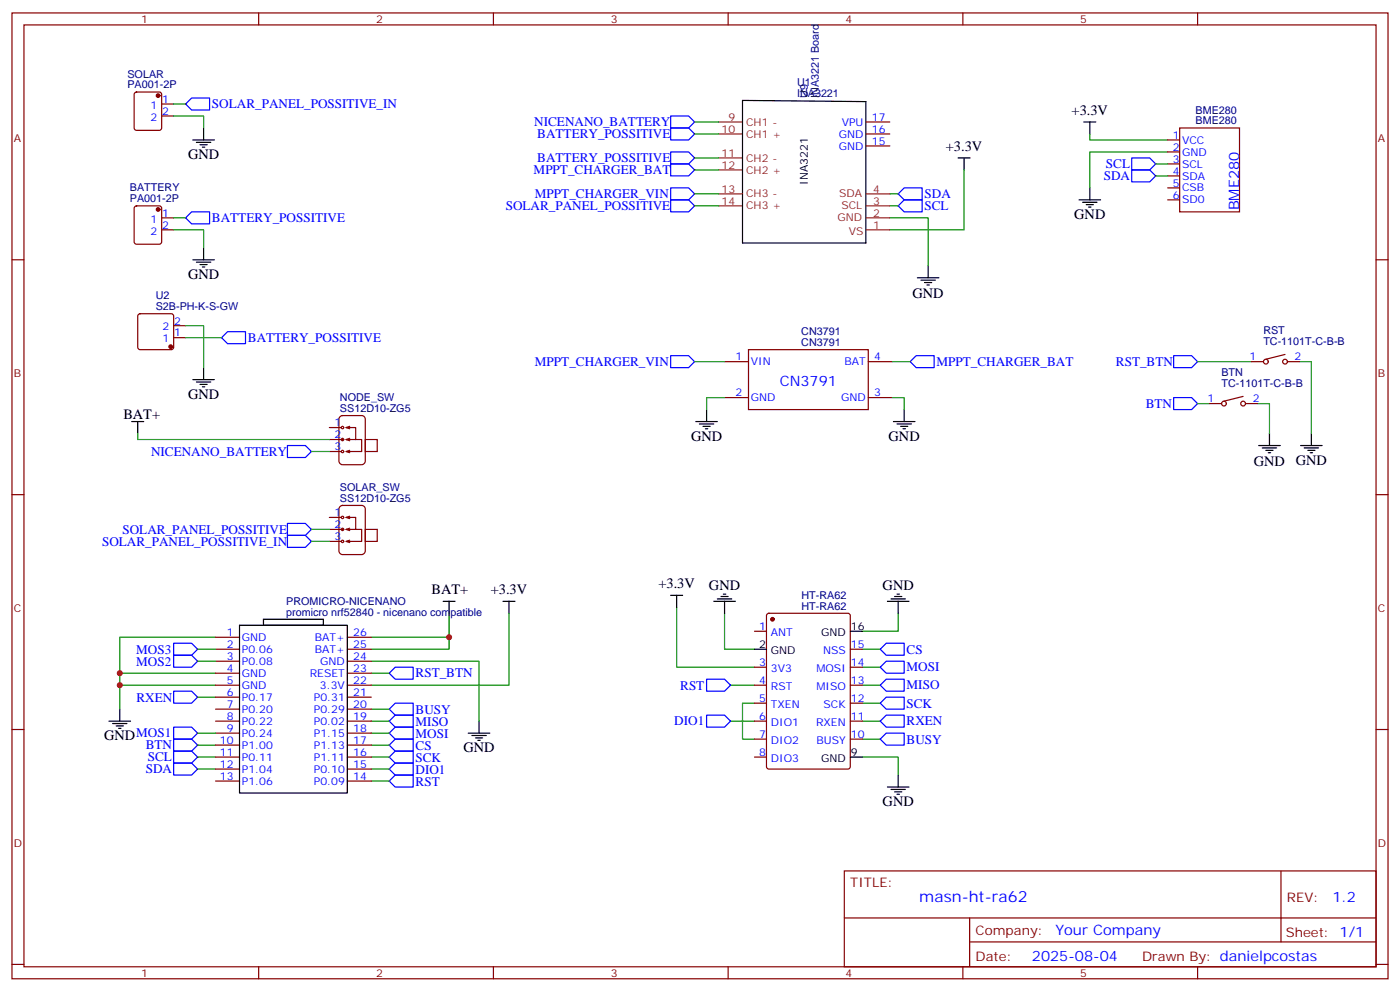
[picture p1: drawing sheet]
<svg xmlns="http://www.w3.org/2000/svg" width="412mm" height="292mm" viewBox="0 0 412 292" stroke-linecap="round" stroke-linejoin="round" font-family="sans-serif">
<g fill="none" stroke="#870000" stroke-width=".35">
<path d="M3.5 3.8h405.4v284.3h-405.4zM7.1 7.3h398.2v277.3h-398.2zM76.2 3.8v3.5M145.3 3.8v3.5M214.5 3.8v3.5M283.6 3.8v3.5M352.8 3.8v3.5M39.7 27.3l.5-.2h6.7l.5 .2 .2 .5v9.9l-.2 .5-.5 .2h-6.7l-.5-.3-.2-.4v-9.9zM47.6 30.6h3.6M47.6 34.1h3.6M255.1 39.4h7M255.1 35.9h7"/>
<path d="M347.5 37.7h17.6v24.7h-17.6zM255.1 43h7M344 51.8h3.5M344 55.3h3.5M344 58.8h3.5M344 41.2h3.5M344 44.7h3.5M344 48.3h3.5M3.5 76.5h3.6M39.7 60.8l.5-.2h6.7l.5 .2 .2 .5v9.9l-.2 .5-.5 .2h-6.7l-.5-.2-.2-.5v-9.9zM47.6 64.1h3.6M47.6 67.7h3.6"/>
<path d="M405.3 76.5h3.6M40.8 92.6l.5-.2h9.1l.5 .2 .3 .5v9.1l-.3 .5-.5 .2h-9.1l-.5-.2-.2-.5v-9.1zM51.2 99.4h3.5M51.2 95.9h3.5M213.4 106.5h7.1M213.4 117.1h7.1M220.5 102.9h35.3v17.7h-35.3zM255.8 106.5h7M255.8 117.1h7M356.3 118.8h3.5M366.2 116.7l-5.7 1.4M366.9 118.8h3.5"/>
<path d="M368.7 106.5h3.5M378.5 104.4l-5.6 1.4M379.2 106.5h3.6M97 132.9h3.5M97 129.4h4.2M97 125.9h3.5M100.1 122.8l.8-.5h5.6l.7 .2 .3 .6 .1 12.6-.2 .7-.6 .4h-5.9l-.6-.2-.4-.6-.1-12.6zM102 125.9h2.8v3.5h-2.8M102 125.9l1 .3M102 129.4l1 .4M103 125.5l-1 .4M103 129l-1 .4"/>
<path d="M103 132.6l-1 .3 1 .4M104.8 129.4h1.7v3.5h-4.2M107.6 129.4h3.5v3.5h-3.5zM3.5 145.6h3.6M97 159.4h3.5M97 155.9h4.2M97 152.3h3.5M100.1 149.2l.8-.4h5.6l.7 .2 .3 .5 .1 12.7-.2 .6-.6 .4-5.9 .1-.6-.3-.4-.5-.1-12.6zM102 152.3h2.8v3.6h-2.8M102 152.3l1 .4M102 155.9l1 .3M103 152l-1 .3"/>
<path d="M103 155.5l-1 .4M103 159l-1 .4 1 .3M104.8 155.9h1.7v3.5h-4.2M107.6 155.9h3.5v3.5h-3.5zM405.3 145.6h3.6M63.5 191.1h7.1M63.5 187.6h7.1M63.5 194.7h7.1M63.5 198.2h7.1M102.3 191.1h7.1M102.3 187.6h7.1M102.3 194.7h7.1"/>
<path d="M102.3 198.2h7.1M222.2 196.4h3.6M222.2 185.8h3.6M226 180.8l.5-.2h23.3l.6 .4 .1 44.7-.5 .7h-23.5l-.7-.4v-44.7zM250.5 196.4h3.5M250.5 191.1h3.5M3.5 214.8h3.6M63.5 201.7h7.1M63.5 212.3h7.1M63.5 205.2h7.1M63.5 208.8h7.1M63.5 215.8h7.1"/>
<path d="M63.5 219.4h7.1M102.3 201.7h7.1M102.3 212.3h7.1M102.3 205.2h7.1M102.3 208.8h7.1M102.3 215.8h7.1M102.3 219.4h7.1M222.2 201.7h3.6M222.2 212.3h3.6M222.2 217.6h3.6M222.2 207h3.6M250.5 201.7h3.5"/>
<path d="M250.5 212.3h3.5M250.5 217.6h3.5M250.5 207h3.5M405.3 214.8h3.6M63.5 222.9h7.1M63.5 226.4h7.1M63.5 229.9h7.1M102.3 222.9h7.1M102.3 226.4h7.1M102.3 229.9h7.1M222.2 222.9h3.6M248.7 256.4h156.6v28.2h-156.6z"/>
<path d="M377.3 256.4v20.9M248.7 270.2h156.5M285.6 277.3h119.6M285.6 270.2v14.2M3.5 283.9h3.6M76.2 284.6v3.5M145.3 284.6v3.5M214.5 284.6v3.5M283.6 284.6v3.5M352.8 284.6v3.5M405.3 283.9h3.6"/>
<circle cx="360.5" cy="118.8" r=".71"/>
<circle cx="366.2" cy="118.8" r=".71"/>
<circle cx="372.9" cy="106.5" r=".71"/>
<circle cx="378.5" cy="106.5" r=".71"/>
<circle cx="100.9" cy="125.9" r=".35"/>
<circle cx="100.9" cy="129.4" r=".35"/>
<circle cx="100.9" cy="132.9" r=".35"/>
<circle cx="100.9" cy="152.3" r=".35"/>
<circle cx="100.9" cy="159.4" r=".35"/>
<circle cx="100.9" cy="155.9" r=".35"/>
</g>
<g fill="none" stroke="#000" stroke-width=".35">
<path d="M60 37.7v3.5M218.7 29.6l36.4 .3v41.6h-36.4zM319.3 35.9h3.5M321 35.9v3.5M56.8 41.2h6.3M57.9 41.9h4.2M58.9 42.6h2.1M59.6 43.3h.7M282.2 46.5h3.6M284 46.5v3.5M317.9 58.8h6.3M318.9 59.5h4.2"/>
<path d="M321 55.3v3.5M56.8 76.5h6.3M57.9 77.2h4.2M58.9 77.9h2.1M59.6 78.6h.7M60 73v3.5M273.4 78.2v3.6M320 60.3h2.1M320.7 61h.7M270.2 81.8h6.4M271.3 82.5h4.2M272.3 83.2h2.2"/>
<path d="M273 83.9h.8M56.8 111.8h6.3M57.9 112.5h4.2M58.9 113.2h2.1M59.6 113.9h.7M60 108.2v3.6M38.8 124.1h3.5M40.6 124.1v3.5M205 124.1h6.3M206 124.8h4.3M207.1 125.5h2.1M207.8 126.2h.7"/>
<path d="M208.1 120.6v3.5M263.2 124.1h6.3M264.2 124.8h4.3M265.3 125.5h2.1M266 126.2h.7M266.3 120.6v3.5M370.8 131.2h6.3M371.8 131.9h4.3M372.9 132.6h2.1M373.6 133.3h.7M373.9 127.6v3.6M383.1 131.2h6.4"/>
<path d="M384.2 131.9h4.2M385.2 132.6h2.1M385.9 133.3h.7M386.3 127.6v3.6M130.5 177h3.6M132.3 177v3.6M148.2 177h3.5M149.9 177v3.6M197.6 175.3h3.5M199.3 175.3v3.5M210.3 177h6.3M211.3 176.3h4.2"/>
<path d="M212.4 175.6h2.1M213.1 174.9h.7M213.4 177v3.6M261.4 177h6.4M262.5 176.3h4.2M263.5 175.6h2.1M264.2 174.9h.7M264.6 177v3.6M70.6 184.1h31.7v49.4h-31.7zM77.6 182.3h17.6v1.8h-17.6zM222.2 191.1h3.6M250.5 185.8h3.5"/>
<path d="M32.1 212.3h6.4M33.2 213h4.2M34.2 213.7h2.1M34.9 214.4h.7M35.3 208.8v3.5M137.9 215.8h6.4M139 216.5h4.2M140.1 217.2h2.1M140.8 217.9h.7M141.1 212.3v3.5M250.5 222.9h3.5M261.4 231.7h6.4"/>
<path d="M262.5 232.4h4.2M263.5 233.1h2.1M264.2 233.8h.7M264.6 228.2v3.5"/>
</g>
<g fill="none" stroke="#008700" stroke-width=".35">
<path d="M51.2 34.1h8.8v3.6M51.2 30.6h3.5M204.6 35.9h7.1M204.6 39.4h7.1M321 39.4v1.8h23M204.6 57.1h7.1M204.6 46.5h7.1M204.6 50h7.1M262.1 57.1h2.5M284 50v17.7h-21.9M340.4 51.8h3.6M340.4 48.3h3.6"/>
<path d="M344 44.7h-23v10.6M51.2 67.7h8.8v5.3M51.2 64.1h3.5M204.6 60.6h7.1M262.1 64.1h11.3v14.1M262.1 60.6h2.5M54.7 95.9h5.3v12.3M54.7 99.4h10.6M204.6 106.5h8.8M213.4 117.1h-5.3v3.5M262.8 117.1h3.5v3.5M262.8 106.5h5.3"/>
<path d="M352.8 118.8h3.5M352.8 106.5h15.9M370.4 118.8h3.5v8.8M382.8 106.5h3.5v21.1M40.6 127.6v1.8h56.4M91.7 132.9h5.3M91.7 155.9h5.3M91.7 159.4h5.3M199.3 178.8v17.6h22.9M35.3 198.2h28.2M58.2 191.1h5.3M58.2 194.7h5.3"/>
<path d="M63.5 187.6h-28.2v21.2M109.4 194.7h31.7v17.6M109.4 198.2h5.3M132.3 180.6v7h-22.9M132.3 187.6v3.5h-22.9M149.9 180.6v21.1h-40.5M213.4 180.6v10.5h8.8M254 196.4h5.3M254 191.1h5.3M264.6 180.6v5.2h-10.6M35.3 201.7h28.2M58.2 219.4h5.3"/>
<path d="M58.2 215.8h5.3M58.2 205.2h5.3M109.4 219.4h5.3M109.4 208.8h5.3M109.4 215.8h5.3M109.4 212.3h5.3M215.2 201.7h7M215.2 212.3h7M222.2 207h-3.5v10.6h3.5M254 201.7h5.3M254 212.3h5.3M254 207h5.3"/>
<path d="M254 217.6h5.3M58.2 226.4h5.3M58.2 222.9h5.3M109.4 226.4h5.3M109.4 222.9h5.3M109.4 229.9h5.3M254 222.9h10.6v5.3"/>
</g>
<g fill="#870000" stroke="#870000" stroke-width=".35">
<circle cx="46.6" cy="28.2" r=".53"/>
<circle cx="46.6" cy="61.7" r=".53"/>
<circle cx="50.3" cy="102.1" r=".53"/>
<circle cx="227.5" cy="182.3" r=".53"/>
</g>
<g fill="none" stroke="#00f" stroke-width=".35">
<path d="M56.4 28.9h5.3v3.5h-5.3l-1.7-1.8zM197.6 34.1h5.2l1.8 1.8-1.8 1.8h-5.2zM197.6 37.7h5.2l1.8 1.7-1.8 1.8h-5.2zM197.6 44.7h5.2l1.8 1.8-1.8 1.8h-5.2zM197.6 48.3h5.2l1.8 1.7-1.8 1.8h-5.2zM197.6 55.3h5.2l1.8 1.8-1.8 1.7h-5.2zM197.6 58.8h5.2l1.8 1.8-1.8 1.8h-5.2zM264.6 57.1l1.7-1.8h5.3v3.5h-5.3zM266.3 58.8h5.3v3.6h-5.3l-1.7-1.8zM333.4 50h5.3l1.7 1.8-1.7 1.8h-5.3zM333.4 46.5h5.3l1.7 1.8-1.7 1.7h-5.3zM54.7 64.1l1.7-1.7h5.3v3.5h-5.3z"/>
<path d="M65.3 99.4l1.7-1.8h5.3v3.6h-5.3zM197.6 104.7h5.2l1.8 1.8-1.8 1.7h-5.2zM268.1 106.5l1.8-1.8h5.3v3.5h-5.3zM345.7 104.7h5.3l1.8 1.8-1.8 1.7h-5.3zM345.7 117.1h5.3l1.8 1.7-1.8 1.8h-5.3zM84.7 131.2h5.3l1.7 1.7-1.7 1.8h-5.3zM84.7 157.6h5.3l1.7 1.8-1.7 1.7h-5.3zM84.7 154.1h5.3l1.7 1.8-1.7 1.7h-5.3zM51.2 189.4h5.2l1.8 1.7-1.8 1.8h-5.2zM51.2 192.9h5.2l1.8 1.8-1.8 1.7h-5.2zM114.7 198.2l1.7-1.8h5.3v3.6h-5.3zM208.1 200h5.3l1.8 1.7-1.8 1.8h-5.3z"/>
<path d="M259.3 196.4l1.8-1.7h5.2v3.5h-5.2zM259.3 191.1l1.8-1.7h5.2v3.5h-5.2zM261.1 200h5.2v3.5h-5.2l-1.8-1.8zM51.2 217.6h5.2l1.8 1.8-1.8 1.7h-5.2zM51.2 203.5h5.2l1.8 1.7-1.8 1.8h-5.2zM51.2 214.1h5.2l1.8 1.7-1.8 1.8h-5.2zM114.7 208.8l1.7-1.8h5.3v3.5h-5.3zM114.7 212.3l1.7-1.8h5.3v3.6h-5.3zM114.7 215.8l1.7-1.7h5.3v3.5h-5.3zM114.7 219.4l1.7-1.8h5.3v3.5h-5.3zM208.1 210.5h5.3l1.8 1.8-1.8 1.8h-5.3zM259.3 212.3l1.8-1.8h5.2v3.6h-5.2z"/>
<path d="M259.3 207l1.8-1.8h5.2v3.6h-5.2zM259.3 217.6l1.8-1.8h5.2v3.6h-5.2zM51.2 224.6h5.2l1.8 1.8-1.8 1.8h-5.2zM51.2 221.1h5.2l1.8 1.8-1.8 1.7h-5.2zM114.7 222.9l1.7-1.8h5.3v3.5h-5.3zM114.7 229.9l1.7-1.7h5.3v3.5h-5.3zM116.4 224.6h5.3v3.6h-5.3l-1.7-1.8z"/>
</g>
<path d="M211.7 35.9h7M211.7 39.4h7M211.7 50h7M211.7 46.5h7M211.7 57.1h7M255.1 57.1h7M211.7 60.6h7M255.1 60.6h7M255.1 67.7h7M255.1 64.1h7" fill="none" stroke="#8c2424" stroke-width=".35"/>
<g fill="#c00">
<circle cx="35.3" cy="198.2" r=".88"/>
<circle cx="35.3" cy="201.7" r=".88"/>
<circle cx="132.3" cy="187.6" r=".88"/>
</g>
<text font-size="4.6" fill="#00f" x="270.8" y="265.4">masn-ht-ra62</text>
<g font-size="4.2">
<text x="315.7" y="33.8">+3.3V</text>
<text x="55.4" y="46.8">GND</text>
<text x="278.6" y="44.4">+3.3V</text>
<text x="316.4" y="64.5">GND</text>
<text x="55.4" y="82.1">GND</text>
<text x="268.8" y="87.8">GND</text>
<text x="55.4" y="117.4">GND</text>
<text x="36.3" y="123.4">BAT+</text>
<text x="203.6" y="129.8">GND</text>
<text x="261.8" y="129.8">GND</text>
<text x="369.4" y="137.3">GND</text>
<text x="381.7" y="136.8">GND</text>
<text x="194" y="173.1">+3.3V</text>
<text x="208.8" y="173.8">GND</text>
<text x="260" y="173.8">GND</text>
<text x="127.1" y="174.9">BAT+</text>
<text x="144.6" y="174.9">+3.3V</text>
<text x="30.7" y="217.9">GNDMOS1</text>
<text x="136.5" y="221.5">GND</text>
<text x="260" y="237.3">GND</text>
</g>
<g font-size="4.2" fill="#00f">
<text x="365" y="62" transform="rotate(-90 365 62)">BME280</text>
<text x="229.7" y="113.5">CN3791</text>
<text x="392.5" y="265.7">1.2</text>
<text x="310.9" y="275.2">Your Company</text>
<text x="304" y="283">2025-08-04</text>
</g>
<g font-size="3.9" fill="#00f">
<text x="62.4" y="31.9">SOLAR_PANEL_POSSITIVE_IN</text>
<text x="157.4" y="37.2">NICENANO_BATTERY</text>
<text x="158.3" y="40.7">BATTERY_POSSITIVE</text>
<text x="158.3" y="47.7">BATTERY_POSSITIVE</text>
<text x="157.2" y="51.3">MPPT_CHARGER_BAT</text>
<text x="325.1" y="53">SDA</text>
<text x="325.8" y="49.4">SCL</text>
<text x="157.6" y="58.3">MPPT_CHARGER_VIN</text>
<text x="272.3" y="58.4">SDA</text>
<text x="62.4" y="65.4">BATTERY_POSSITIVE</text>
<text x="149" y="61.9">SOLAR_PANEL_POSSITIVE</text>
<text x="272.3" y="62">SCL</text>
<text x="73" y="100.7">BATTERY_POSSITIVE</text>
<text x="157.6" y="107.7">MPPT_CHARGER_VIN</text>
<text x="275.9" y="107.8">MPPT_CHARGER_BAT</text>
<text x="328.7" y="107.7">RST_BTN</text>
<text x="337.5" y="120.1">BTN</text>
<text x="44.5" y="134.2">NICENANO_BATTERY</text>
<text x="30.1" y="160.6">SOLAR_PANEL_POSSITIVE_IN</text>
<text x="36.1" y="157.1">SOLAR_PANEL_POSSITIVE</text>
<text x="40.1" y="192.4">MOS3</text>
<text x="40.1" y="195.9">MOS2</text>
<text x="267.1" y="197.6">MOSI</text>
<text x="267.1" y="192.5">CS</text>
<text x="122.4" y="199.4">RST_BTN</text>
<text x="200.4" y="203">RST</text>
<text x="267.1" y="202.9">MISO</text>
<text x="40.2" y="206.6">RXEN</text>
<text x="267" y="208.3">SCK</text>
<text x="122.4" y="210.1">BUSY</text>
<text x="122.4" y="213.6">MISO</text>
<text x="198.6" y="213.6">DIO1</text>
<text x="267.1" y="213.5">RXEN</text>
<text x="42.9" y="220.6">BTN</text>
<text x="122.4" y="217.1">MOSI</text>
<text x="122.4" y="220.7">CS</text>
<text x="267.1" y="218.9">BUSY</text>
<text x="42.9" y="227.6">SDA</text>
<text x="43.5" y="224.1">SCL</text>
<text x="122.4" y="224.2">SCK</text>
<text x="122.4" y="227.7">DIO1</text>
<text x="122.4" y="231.3">RST</text>
</g>
<g font-size="3.9" fill="#800">
<text x="250.5" y="261">TITLE:</text>
<text x="379.1" y="265.7">REV:</text>
<text x="287.4" y="275.2">Company:</text>
<text x="378.7" y="275.8">Sheet: 1/1</text>
<text x="287.4" y="282.9">Date:</text>
<text x="336.4" y="282.9">Drawn By: danielpcostas</text>
</g>
<g font-size="3.2" fill="#800">
<text x="41.6" y="6.8">1</text>
<text x="110.8" y="6.8">2</text>
<text x="179.9" y="6.8">3</text>
<text x="249.1" y="6.8">4</text>
<text x="318.2" y="6.8">5</text>
<text x="4.1" y="41.9">A</text>
<text x="405.9" y="41.9">A</text>
<text x="4.1" y="111.1">B</text>
<text x="405.9" y="111.1">B</text>
<text x="4.1" y="180.2">C</text>
<text x="405.9" y="180.2">C</text>
<text x="4.1" y="249.3">D</text>
<text x="405.9" y="249.3">D</text>
<text x="41.6" y="287.6">1</text>
<text x="110.8" y="287.6">2</text>
<text x="179.9" y="287.6">3</text>
<text x="249.1" y="287.6">4</text>
<text x="318.2" y="287.6">5</text>
</g>
<g font-size="3.2" fill="#000080">
<text x="37.5" y="22.8">SOLAR</text>
<text x="37.5" y="26">PA001-2P</text>
<text x="234.8" y="28.5">INA3221</text>
<text x="234.8" y="25.3">U1</text>
<text x="238" y="28.9" transform="rotate(-90 238 28.9)">U9</text>
<text x="241.2" y="28.9" transform="rotate(-90 241.2 28.9)">INA3221 Board</text>
<text x="352.2" y="33.4">BME280</text>
<text x="352.2" y="36.6">BME280</text>
<text x="38.2" y="59.5">PA001-2P</text>
<text x="38.2" y="56.3">BATTERY</text>
<text x="45.9" y="88.1">U2</text>
<text x="45.9" y="91.3">S2B-PH-K-S-GW</text>
<text x="236" y="101.9">CN3791</text>
<text x="236" y="98.7">CN3791</text>
<text x="372.1" y="101.7">TC-1101T-C-B-B</text>
<text x="372.1" y="98.5">RST</text>
<text x="359.8" y="110.8">BTN</text>
<text x="100.2" y="118.1">NODE_SW</text>
<text x="359.8" y="114">TC-1101T-C-B-B</text>
<text x="100.2" y="121.3">SS12D10-ZG5</text>
<text x="100.2" y="147.7">SS12D10-ZG5</text>
<text x="100.2" y="144.5">SOLAR_SW</text>
<text x="84.3" y="178.1">PROMICRO-NICENANO</text>
<text x="236.1" y="179.5">HT-RA62</text>
<text x="236.1" y="176.3">HT-RA62</text>
<text x="84.3" y="181.3">promicro nrf52840 - nicenano compatible</text>
</g>
<g font-size="3.2" fill="#00f">
<text x="44.3" y="32">1</text>
<text x="44.3" y="35.6">2</text>
<text x="47.8" y="30.3">1</text>
<text x="47.8" y="33.8">2</text>
<text x="256.8" y="35.6">17</text>
<text x="247.1" y="40.5">GND</text>
<text x="247.9" y="37">VPU</text>
<text x="256.8" y="39.1">16</text>
<text x="345.5" y="40.9">1</text>
<text x="247.1" y="44">GND</text>
<text x="256.8" y="42.6">15</text>
<text x="345.5" y="44.4">2</text>
<text x="345.5" y="47.9">3</text>
<text x="348.2" y="42.3">VCC</text>
<text x="348.2" y="45.8">GND</text>
<text x="345.5" y="51.4">4</text>
<text x="348.2" y="52.8">SDA</text>
<text x="348.2" y="49.3">SCL</text>
<text x="345.5" y="55">5</text>
<text x="345.5" y="58.5">6</text>
<text x="348.2" y="56.4">CSB</text>
<text x="348.2" y="59.9">SD0</text>
<text x="44.3" y="65.5">1</text>
<text x="47.8" y="63.8">1</text>
<text x="44.3" y="69.1">2</text>
<text x="47.8" y="67.3">2</text>
<text x="51.3" y="95.5">2</text>
<text x="47.8" y="100.8">1</text>
<text x="47.8" y="97.3">2</text>
<text x="51.3" y="99.1">1</text>
<text x="216.7" y="106.1">1</text>
<text x="221.2" y="107.5">VIN</text>
<text x="248.8" y="107.5">BAT</text>
<text x="257.5" y="106.1">4</text>
<text x="368" y="106.1">1</text>
<text x="381.4" y="106.1">2</text>
<text x="216.7" y="116.7">2</text>
<text x="221.2" y="118.1">GND</text>
<text x="247.8" y="118.1">GND</text>
<text x="257.5" y="116.7">3</text>
<text x="355.7" y="118.5">1</text>
<text x="369" y="118.5">2</text>
<text x="98.5" y="125.5">1</text>
<text x="98.5" y="129">2</text>
<text x="98.5" y="132.6">3</text>
<text x="98.5" y="155.5">2</text>
<text x="98.5" y="152">1</text>
<text x="98.5" y="159">3</text>
<text x="223.6" y="185.5">1</text>
<text x="66.8" y="187.3">1</text>
<text x="66.8" y="190.8">2</text>
<text x="71.3" y="188.7">GND</text>
<text x="92.7" y="188.7">BAT+</text>
<text x="104.1" y="190.8">25</text>
<text x="104.1" y="187.3">26</text>
<text x="227.1" y="187.3">ANT</text>
<text x="250.6" y="190.8">15</text>
<text x="66.8" y="194.3">3</text>
<text x="66.8" y="197.8">4</text>
<text x="71.3" y="192.2">P0.06</text>
<text x="71.3" y="195.7">P0.08</text>
<text x="92.7" y="192.2">BAT+</text>
<text x="94.3" y="195.7">GND</text>
<text x="104.1" y="197.8">23</text>
<text x="104.1" y="194.3">24</text>
<text x="223.6" y="196.1">3</text>
<text x="227.1" y="197.8">3V3</text>
<text x="240.5" y="197.8">MOSI</text>
<text x="242.5" y="192.5">NSS</text>
<text x="250.6" y="196.1">14</text>
<text x="66.8" y="201.4">5</text>
<text x="71.3" y="199.2">GND</text>
<text x="71.3" y="202.8">GND</text>
<text x="91.3" y="199.2">RESET</text>
<text x="94.2" y="202.8">3.3V</text>
<text x="104.1" y="201.4">22</text>
<text x="223.6" y="201.4">4</text>
<text x="227.1" y="203.1">RST</text>
<text x="240.5" y="203.1">MISO</text>
<text x="250.6" y="201.4">13</text>
<text x="66.8" y="204.9">6</text>
<text x="66.8" y="208.4">7</text>
<text x="71.3" y="206.3">P0.17</text>
<text x="71.3" y="209.8">P0.20</text>
<text x="92.5" y="209.8">P0.29</text>
<text x="92.5" y="206.3">P0.31</text>
<text x="104.1" y="208.4">20</text>
<text x="104.1" y="204.9">21</text>
<text x="223.6" y="206.7">5</text>
<text x="227.1" y="208.4">TXEN</text>
<text x="242.6" y="208.4">SCK</text>
<text x="250.6" y="206.7">12</text>
<text x="66.8" y="211.9">8</text>
<text x="66.8" y="215.5">9</text>
<text x="71.3" y="213.4">P0.22</text>
<text x="92.5" y="213.4">P0.02</text>
<text x="104.1" y="215.5">18</text>
<text x="104.1" y="211.9">19</text>
<text x="223.6" y="211.9">6</text>
<text x="227.1" y="213.7">DIO1</text>
<text x="240.4" y="213.7">RXEN</text>
<text x="250.6" y="211.9">11</text>
<text x="64.8" y="219">10</text>
<text x="71.3" y="216.9">P0.24</text>
<text x="71.3" y="220.4">P1.00</text>
<text x="92.5" y="220.4">P1.13</text>
<text x="92.5" y="216.9">P1.15</text>
<text x="104.1" y="219">17</text>
<text x="223.6" y="217.2">7</text>
<text x="227.1" y="219">DIO2</text>
<text x="240.5" y="219">BUSY</text>
<text x="250.6" y="217.2">10</text>
<text x="64.8" y="222.5">11</text>
<text x="64.8" y="226.1">12</text>
<text x="71.3" y="223.9">P0.11</text>
<text x="71.3" y="227.5">P1.04</text>
<text x="92.5" y="227.5">P0.10</text>
<text x="92.5" y="223.9">P1.11</text>
<text x="104.1" y="226.1">15</text>
<text x="104.1" y="222.5">16</text>
<text x="223.6" y="222.5">8</text>
<text x="227.1" y="224.3">DIO3</text>
<text x="64.8" y="229.6">13</text>
<text x="71.3" y="231">P1.06</text>
<text x="92.5" y="231">P0.09</text>
<text x="104.1" y="229.6">14</text>
</g>
<g font-size="3.2" fill="#8d2323">
<text x="214.6" y="35.6">9</text>
<text x="212.6" y="39.1">10</text>
<text x="219.8" y="37">CH1 -</text>
<text x="219.8" y="40.5">CH1 +</text>
<text x="212.6" y="46.1">11</text>
<text x="219.8" y="47.6">CH2 -</text>
<text x="212.6" y="49.7">12</text>
<text x="219.8" y="51.1">CH2 +</text>
<text x="212.6" y="56.7">13</text>
<text x="219.8" y="58.1">CH3 -</text>
<text x="247.2" y="58.1">SDA</text>
<text x="257.2" y="56.7">4</text>
<text x="212.6" y="60.3">14</text>
<text x="219.8" y="61.7">CH3 +</text>
<text x="246.7" y="65.2">GND</text>
<text x="247.9" y="61.7">SCL</text>
<text x="257.2" y="63.8">2</text>
<text x="257.2" y="60.3">3</text>
<text x="250" y="69.1">VS</text>
<text x="257.2" y="67.3">1</text>
</g>
<g font-size="3.2">
<text x="237.9" y="54.4" transform="rotate(-90 237.9 54.4)">INA3221</text>
<text x="250.6" y="185.5">16</text>
<text x="223.6" y="190.8">2</text>
<text x="241.9" y="187.3">GND</text>
<text x="227.1" y="192.5">GND</text>
<text x="241.9" y="224.3">GND</text>
<text x="250.6" y="222.5">9</text>
</g>
</svg>
